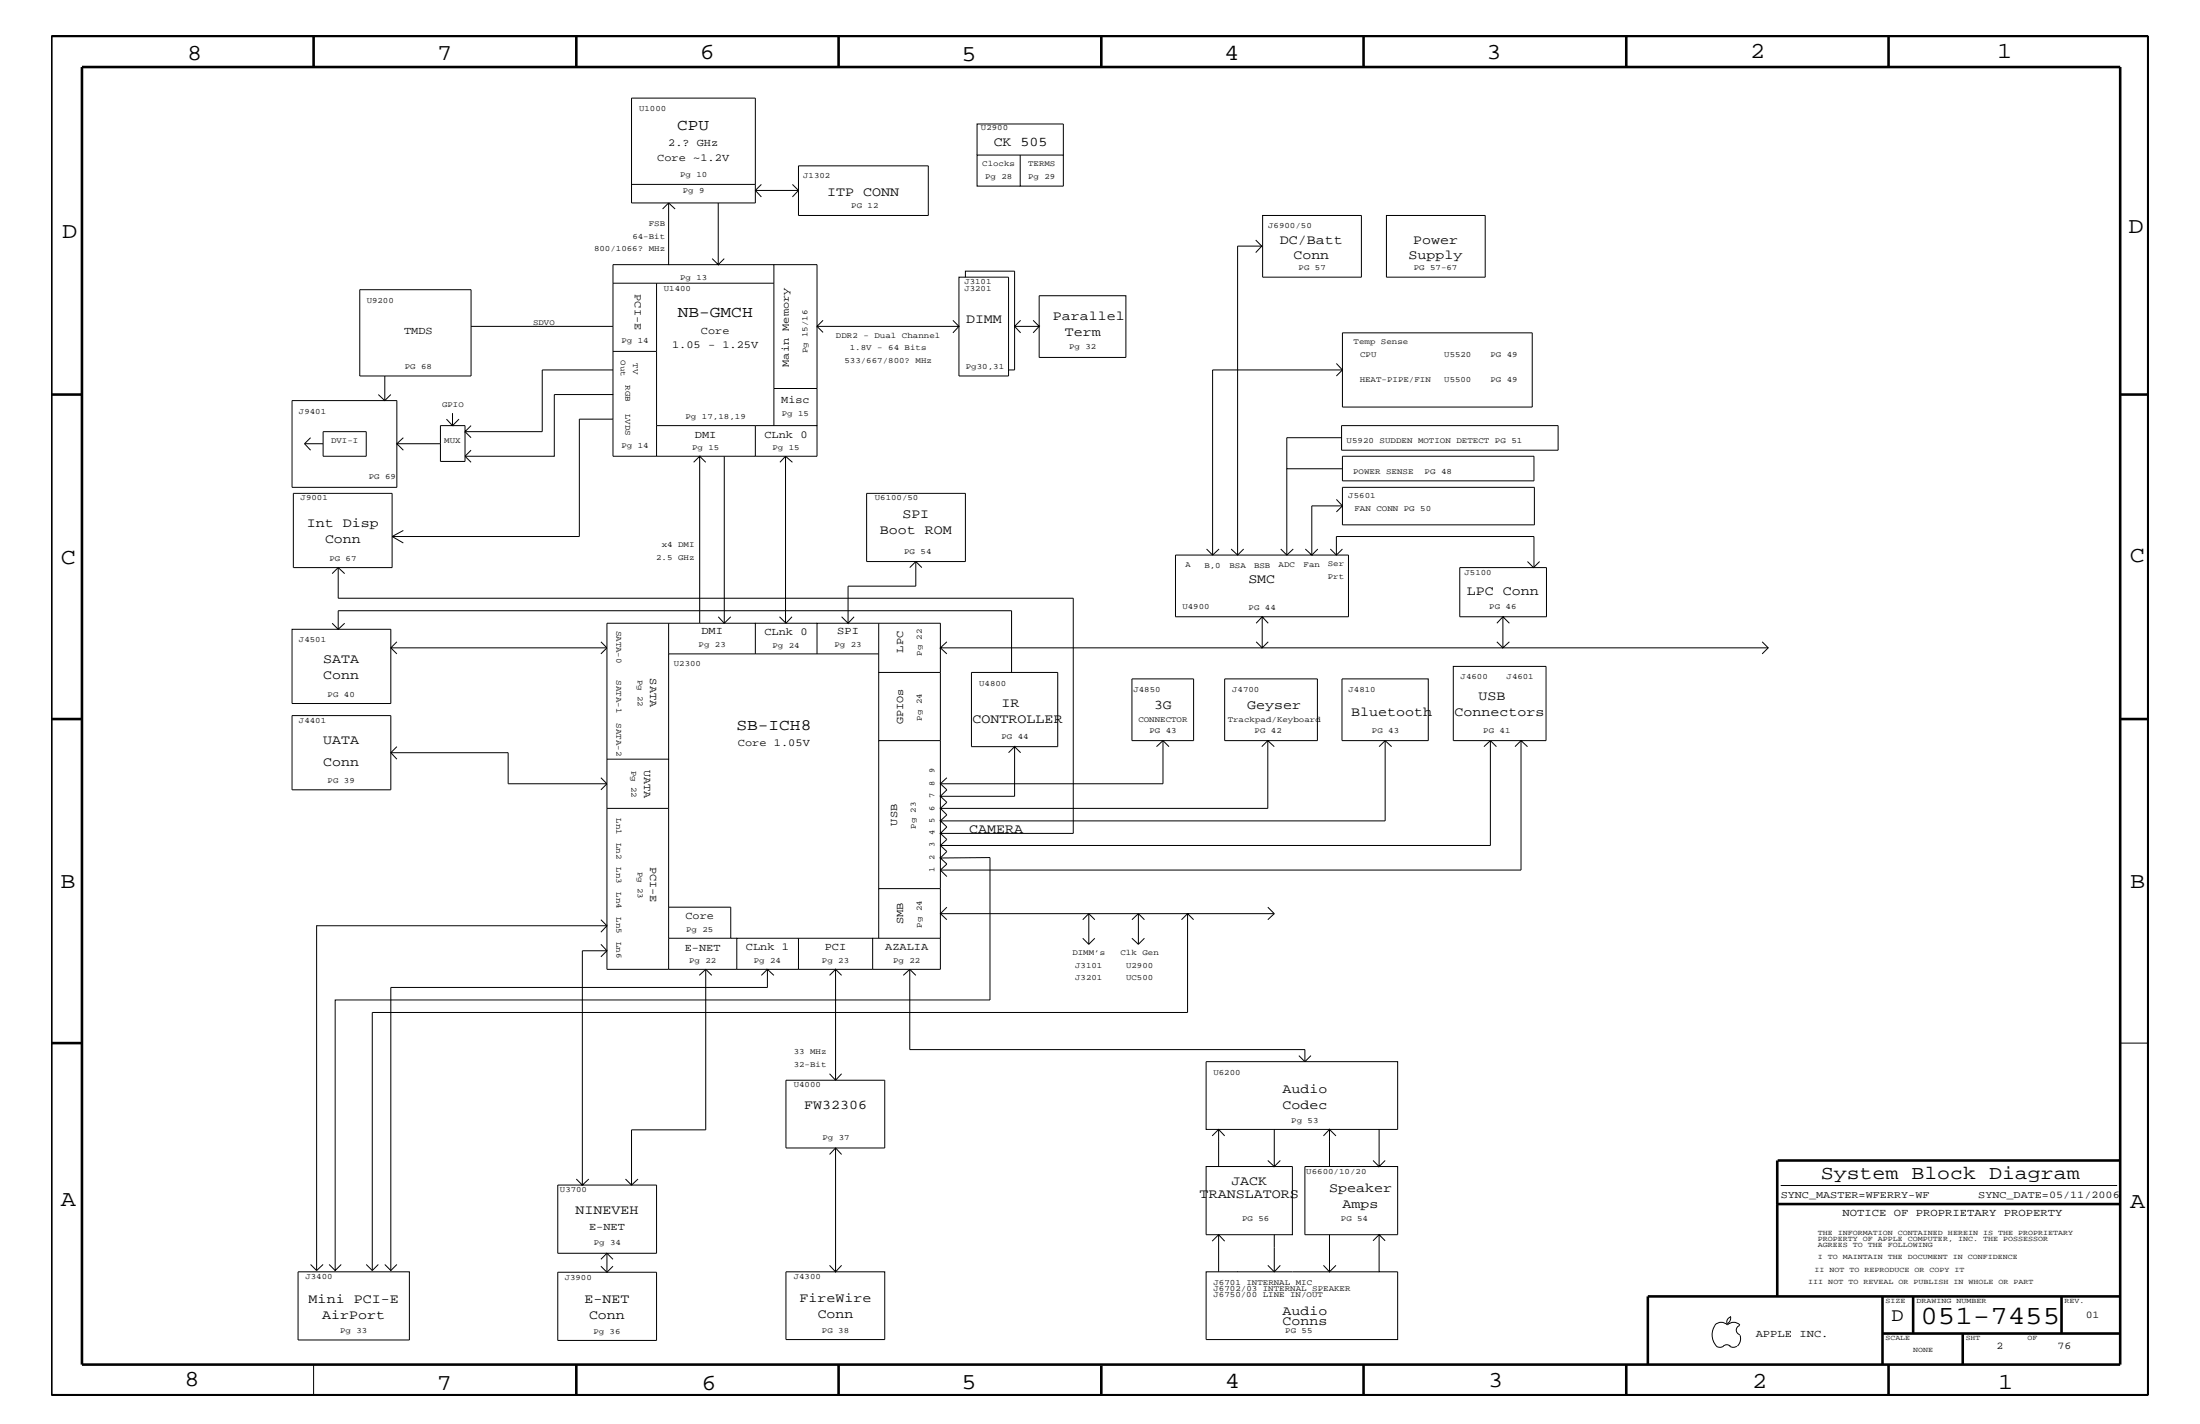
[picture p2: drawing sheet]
<svg xmlns="http://www.w3.org/2000/svg" width="432mm" height="279mm" viewBox="0 0 432 279" stroke-linecap="round" stroke-linejoin="round" font-family="sans-serif">
<g fill="none" stroke="#000" stroke-width=".51">
<path d="M10.1 7.1h411.5v266.7h-411.5zM16.1 13.2h400v254.5h-400zM61.6 7.1v6.1M113.1 7.1v6.1M164.6 7.1v6.1M216.2 7.1v6.1M267.6 7.1v6.1M319.2 7.1v6.1M370.7 7.1v6.1M10.1 77.4h6M416.1 77.4h5.5M10.1 141.1h6"/>
<path d="M416.1 141.1h5.5M10.1 204.7h6M348.8 236.2h67.3M348.8 227.7v26.7M348.9 227.7h67.2M369.5 254.4v13.3M375.5 254.4v7.2M404.6 254.4v7.2M416.1 254.4h-92.7v13.3M113.1 267.7v6.1M164.6 267.7v6.1M216.2 268v5.8"/>
<path d="M267.6 267.7v6.1M319.2 267.7v6.1M369.5 261.6h46.6M370.7 267.7v6.1M385.2 261.6v6.1"/>
</g>
<g fill="none" stroke="#000" stroke-width=".2">
<path d="M124 36.2v-17h24.3v18.2M131.2 39.8v12.1h-10.9v25.5M131.2 39.8l1.3 1.2M131.2 39.8l-1.2 1.2M141 39.8v12.1l-1.2-1.2M148.3 36.2h-24.3v3.6h24.3v-2.4l1.1-1.2M148.3 37.4l1.1 1.2M148.3 37.4h8.4M155.5 36.2l1.2 1.2v4.9h25.5v-9.8h-25.5v4.9M156.7 37.4l-1.2 1.2M191.8 30.4v-6.1h16.9v6.1M200.2 30.4v6.1h8.5v-6.1h-16.9v6.1h8.4"/>
<path d="M70.6 56.8h21.9v17h-21.9zM120.3 55.6h31.6M128.9 55.6v33.9M141 51.9h10.9v3.7M142.2 50.7l-1.2 1.2h-9.8M151.9 51.9h8.5v12.1l1.1-1.1M151.9 55.6v27.9M189.5 54.4v-1.2h9.6v10.8l1.2-1.1M246.5 47.1l1.2 1.2-1.2 1.3M247.7 48.3h-4.8v60.6M247.8 42.3h19.4v12.1h-19.4zM272.1 42.3h19.4v12.1h-19.4z"/>
<path d="M74.3 77.4l1.2 1.2 1.2-1.2M75.5 73.8v4.8M92.5 64h27.8M120.3 72.6h-13.9v12.1h-15.1M120.3 68.9h8.6M151.9 76.2h8.5M160.4 64h27.8l-1.2 1.3M160.4 64v19.5M160.4 64l1.1 1.2M187 62.9l1.2 1.1v9.8h9.8v-19.4h-9.8v9.6M199.1 64h4.9l-1.2 1.3M199.1 64v8.6h-1.1"/>
<path d="M199.1 64l1.2 1.3M202.8 62.9l1.2 1.1v-6h17v12.1h-17v-6.1M262.3 71.3l1.2 1.3-1.2 1.2M263.5 65.3h37.2v14.6h-37.2zM263.5 72.6h-25.5v36.3M57.6 96.8h19.4v14.6h-19.4zM59.8 87.1l1.2 1.2M59.8 87.1h3.6M61 85.9l-1.2 1.2M63.4 84.7h8.5v4.8h-8.5zM77.9 87.1v-8.5h-20.6v17h20.6v-8.5l1.3 1.2M77.9 87.1h8.5"/>
<path d="M79.2 85.9l-1.3 1.2M87.6 82.2l1.2 1.3h-2.4v7h4.9v-5.8M88.8 81.1v2.4h2.5v1.2l1.2-1.2M90.1 82.2l-1.3 1.3M91.3 89.5l1.2 1.2M91.3 84.7l1.2 1.2M92.5 88.3l-1.2 1.2M120.3 82.2v-4.8h-11.5v12.1h-17.5M120.3 82.2v7.3h40.1v-6h-12.1M120.3 82.2h-6.6v23.1h-36.7M128.9 83.5h19.4M136.1 90.7l1.2-1.2v32.8"/>
<path d="M137.3 89.5l1.2 1.2M142.2 89.5v32.8M148.3 83.5v6M154.2 89.5v32.8M154.2 89.5l1.3 1.2M154.2 89.5l-1.1 1.2M252.6 92v16.9M262.3 98l1.2 1.3M263.3 85.9h-10.7v6.1h10.9M263.3 83.5h42.5v4.8h-42.5zM263.5 99.3v-3.7h37.7v7.4h-37.7v-3.7l-1.2 1.1M263.5 89.5h37.6v4.8h-37.6z"/>
<path d="M263.5 99.3h-6v9.6M65.2 112.6l1.2-1.2 1.2 1.2M66.4 111.4v6h144.3v46.1h-26.1l1.2-1.3-1.2-1.1h87.3v-15.8M77 105.3l2.2 1.2M79.2 104.1l-2.2 1.2M179.7 110.2h-9.6v-13.4h19.4v13.4h-9.8l1.2 1.2M179.7 110.2v4.8h-13.2v7.3l-1.3-1.3M179.7 110.2l-1.1 1.2M236.8 107.7l1.2 1.2h4.9M238 108.9h-7.3v12.1h17M239.3 107.7l-1.3 1.2M241.6 107.7l1.3 1.2 1.2-1.2"/>
<path d="M242.9 108.9h9.7M251.4 107.7l1.2 1.2 1.2-1.2M256.2 107.7l1.3 1.2h-4.9M257.5 108.9h4.8v-3.6h38.8v6.1M258.7 107.7l-1.2 1.2M261.1 107.7l1.2 1.2M262.3 108.9h2.4v12.1h-17l1.2 1.3M263.5 107.7l-1.2 1.2M299.8 110.2l1.2 1.2 1.2-1.2M65.2 122.3l1.2 1.2 1.2-1.2M66.4 123.5h10.3v14.5h-19.4v-14.5h9.1v-3.7h132.1v12.1M76.7 127.1h42.4"/>
<path d="M77.9 125.9l-1.2 1.2 1.2 1.2M117.9 125.9l1.2 1.2M119.1 127.1l-1.2 1.2M131.2 122.3v26.7M131.2 128.3h41.3M141 121l1.2 1.3 1.2-1.3M142.2 122.3h6.1v6M142.2 122.3h-23.1v59.3M148.3 122.3h12.1M153 121l1.3 1.3 1.1-1.3M166.5 122.3h-6.1v6M166.5 122.3h18.1v31.5"/>
<path d="M167.6 121l-1.1 1.3M172.5 122.3v9.6M184.6 131.9h-12.1v13.4M184.6 127.1l1.2 1.2M185.8 125.9l-1.2 1.2h63.1M246.5 125.9l1.2 1.2M247.7 121v6.1l1.2-1.2M247.7 127.1h99.3M247.7 121l-1.2 1.3M263.4 133.2h16.9v12.1h-16.9zM293.8 125.9l1.2 1.2M295 121h-8.5v-9.6h17v9.6h-8.5l1.2 1.3"/>
<path d="M295 121v6.1l1.2-1.2M295 121l-1.2 1.3M345.9 125.9l1.1 1.2-1.1 1.2M57.3 140.4h19.4v14.6h-19.4zM76.7 147.7h23v6.1h19.4M77.9 146.5l-1.2 1.2 1.2 1.3M117.9 152.6l1.2 1.2M119.1 149h12.1v9.6M119.1 153.8l-1.2 1.2M119.1 158.6h12.1M131.2 158.6v31.6M184.6 153.8l1.2 1.2-1.2 1.2z"/>
<path d="M184.6 145.3h-12.1v29.1M184.6 156.2v7.3M185.8 152.6l-1.2 1.2M198 147.7l1.1-1.2v9.7h-14.5l1.2 1.2-1.2 1.2M199.1 146.5h8.5v-14.6h-16.9v14.6h8.4l1.2 1.2M228.3 145.3h-6.1v-12.1h12.1v12.1h-6l-1.3 1.2M228.3 145.3l1.1 1.2M228.3 145.3v8.5h-43.7M248.8 145.3h-8.4v-12.1h18.2v12.1h-9.8l1.3 1.2M248.8 145.3v13.3h-64.2l1.2 1.3-1.2 1.2M248.8 145.3l-1.1 1.2M270.7 146.5l1.2-1.2 1.2 1.2"/>
<path d="M292.5 145.3v20.6h-107.9v-2.4M292.5 145.3l1.2 1.2M292.5 145.3l-1.2 1.2M298.5 145.3h-13.3v-14.5h18.2v14.5h-4.9l1.3 1.2M298.5 145.3l-1.2 1.2M298.5 145.3v25.4h-113.9M131.2 178h12.2v6.1M184.6 170.7l1.2-1.2-1.2-1.2h9.7v27.9h-128.5v53.1l1.2-1.2M184.6 165.9l1.2 1.2-1.2 1.2zM184.6 168.3v2.4l1.2 1.3M184.6 174.4h-12.1v9.7M184.6 163.5l1.2 1.2-1.2 1.2"/>
<path d="M184.6 170.7v19.5h-27.9M184.6 179.3h48.5M185.8 178l-1.2 1.3 1.2 1.2M213.7 179.3v6M223.4 179.3v6M233.1 179.3v19.4h-160v50.6M233.1 179.3l-1.2 1.2M248.8 178l1.3 1.3M250.1 179.3h-17l1.2 1.2M250.1 179.3l-1.3 1.2M62.1 181.6v67.7M62.1 181.6h57"/>
<path d="M62.2 181.6h-.1M117.9 187.7l1.2-1.2v3.7h19.4M117.9 182.9l1.2-1.3v4.9M117.9 185.3l1.2 1.2M117.9 180.5l1.2 1.1M119.1 186.5h-4.8v46M131.2 184.1h13.4M138.5 190.2v31.5h-14.5v10.8M138.5 190.2l1.2 1.2M144.6 190.2h-6.1l-1.3 1.2M144.6 190.2h6l-1.2 1.2M150.6 190.3v3.4h-73.9v55.6"/>
<path d="M156.7 190.2h-6.1l1.3 1.2M156.7 184.1h-12.1v6.1M156.7 184.1h14.6v6.1M156.7 184.1v6.1M164 190.2l-1.2 1.2M165.2 191.4l-1.2-1.2v21.7M171.3 184.1h13.3M178.6 190.2v15.7h77.5v2.4M178.6 190.2l-1.3 1.2M178.6 190.2l1.1 1.2M212.5 180.5l1.2-1.2 1.2 1.2M212.5 184.1l1.2 1.2"/>
<path d="M214.9 184.1l-1.2 1.2M222.2 180.5l1.2-1.2 1.2 1.2M222.2 184.1l1.2 1.2M224.6 184.1l-1.2 1.2M162.8 210.7l1.2 1.2M165.2 210.7l-1.2 1.2h-9.7v13.3h19.4v-13.3h-9.7M236.7 208.3h37.6v13.3h-37.6zM254.9 207.1l1.2 1.2M257.3 207.1l-1.2 1.2M416.1 204.7h5.5M113.1 231.3l1.2 1.2h-4.8v13.4h9.6M115.6 231.3l-1.3 1.2h9.7"/>
<path d="M122.8 231.3l1.2 1.2 1.2-1.2M124 232.5h4.9v13.4h-9.8l1.2 1.2M162.8 226.5l1.2-1.3 1.2 1.3M164 225.3v24.2l-1.2-1.2M236.7 228.9h17v13.4h-17zM237.9 222.9l1.3-1.3 1.2 1.3M239.2 221.6v7.4M248.8 227.7l1.3 1.2M250.1 221.7v7.2l1.2-1.2M260.9 221.6l-1.1 1.3M262.2 222.9l-1.3-1.3v7.4M269.5 227.7l1.2 1.2"/>
<path d="M270.7 221.7v7.2l1.2-1.2M349.5 232.6h66M58.5 249.5h21.8v13.4h-21.8zM61 248.1l1.1 1.2M63.4 248.1l-1.3 1.2M64.6 248.1l1.2 1.2M71.9 248.1l1.2 1.2M74.3 248.1l-1.2 1.2M75.5 248.1l1.2 1.2 1.2-1.2M117.9 248.4l1.2 1.2M119.1 245.9v3.7M119.1 245.9l-1.2 1.2"/>
<path d="M120.3 248.4l-1.2 1.2h-9.6v13.4h19.4v-13.4h-9.8M165.2 248.3l-1.2 1.2h-9.7v13.3h19.4v-13.3h-9.7h.1M237.9 243.5l1.3-1.2 1.2 1.2M239.2 242.3v7.2M242.9 249.5h-.1M248.8 248.3l1.3 1.2 1.2-1.2M250.1 249.5h20.6M250.1 242.3v7.2M259.8 248.3l1.1 1.2M260.9 242.3v7.2l1.3-1.2M270.7 242.3h-14.6v-13.4h18.2v13.4h-3.6l1.2 1.1M270.7 242.3v7.2h3.6v13.3h-37.6v-13.3h13.4"/>
<path d="M270.7 242.3l-1.2 1.1M336.6 260a1.69 1.69 0 0 1 2.4 0 1.72 1.72 0 0 1 2.5 0M339.6 258.3l.1 .3a1.27 1.27 0 0 1-.7 1.1M339.6 258.4a.99 .99 0 0 0-.6 1.4M61.6 267.7v6.1M336.6 260a3.3 3.3 0 0 0 .3 4.1M336.9 264.1l.7 .3 .7-.3M338.2 264.1l.7-.3 .7 .3M339.5 264.1l.7 .3 .7-.3M341.5 260.1a.93 .93 0 0 0-.7 .9 .93 .93 0 0 0 .7 .9M341.5 262l.1 .7a1.99 1.99 0 0 1-.6 1.4"/>
</g>
<text font-size="5.2" x="376.9" y="259.9">051-7455</text>
<g font-size="4.5">
<text x="36.7" y="11.7">8</text>
<text x="85.8" y="11.7">7</text>
<text x="137.3" y="11.5">6</text>
<text x="240.3" y="11.7">4</text>
<text x="291.8" y="11.5">3</text>
<text x="343.5" y="11.5">2</text>
<text x="392" y="11.5">1</text>
<text x="188.7" y="12.1">5</text>
<text x="12.2" y="46.8">D</text>
<text x="417.7" y="45.7">D</text>
<text x="11.9" y="110.6">C</text>
<text x="418" y="110.3">C</text>
<text x="11.9" y="174.3">B</text>
<text x="418.1" y="174.2">B</text>
<text x="11.9" y="236.7">A</text>
<text x="418.1" y="237.1">A</text>
<text x="36.2" y="271.9">8</text>
<text x="85.8" y="272.7">7</text>
<text x="137.7" y="272.7">6</text>
<text x="188.7" y="272.5">5</text>
<text x="240.4" y="272.3">4</text>
<text x="292.1" y="272.2">3</text>
<text x="343.9" y="272.3">2</text>
<text x="392.2" y="272.6">1</text>
</g>
<text font-size="3.8" x="357.4" y="231.3">System Block Diagram</text>
<text font-size="3.7" x="371.3" y="259.3">D</text>
<g font-size="3.1">
<text x="132.9" y="25.5">CPU</text>
<text x="133" y="62.3">NB-GMCH</text>
<text x="144.5" y="143.2">SB-ICH8</text>
</g>
<g font-size="2.6">
<text x="195" y="28.6">CK 505</text>
<text x="162.3" y="38.6">ITP CONN</text>
<text x="251.2" y="47.8">DC/Batt</text>
<text x="277.4" y="47.8">Power</text>
<text x="253.9" y="50.9">Conn</text>
<text x="276.5" y="50.9">Supply</text>
<text x="189.6" y="63.4">DIMM</text>
<text x="206.6" y="62.8">Parallel</text>
<text x="209" y="65.9">Term</text>
<text x="177.1" y="101.7">SPI</text>
<text x="60.2" y="103.5">Int Disp</text>
<text x="63.8" y="106.6">Conn</text>
<text x="172.7" y="104.8">Boot ROM</text>
<text x="245" y="114.4">SMC</text>
<text x="287.9" y="116.8">LPC Conn</text>
<text x="63.5" y="130.2">SATA</text>
<text x="63.5" y="133.3">Conn</text>
<text x="290.2" y="137.4">USB</text>
<text x="190.9" y="141.8">CONTROLLER</text>
<text x="196.6" y="138.7">IR</text>
<text x="226.5" y="139.1">3G</text>
<text x="244.8" y="139.1">Geyser</text>
<text x="265.2" y="140.4">Bluetooth</text>
<text x="285.5" y="140.6">Connectors</text>
<text x="63.5" y="146">UATA</text>
<text x="63.5" y="150.3">Conn</text>
<text x="190.2" y="163.4">CAMERA</text>
<text x="251.7" y="214.4">Audio</text>
<text x="157.8" y="217.5">FW32306</text>
<text x="251.7" y="217.5">Codec</text>
<text x="241.7" y="232.5">JACK</text>
<text x="260.9" y="233.8">Speaker</text>
<text x="112.9" y="238.1">NINEVEH</text>
<text x="235.5" y="235">TRANSLATORS</text>
<text x="263.5" y="236.9">Amps</text>
<text x="60.6" y="255.6">Mini PCI-E</text>
<text x="114.7" y="255.7">E-NET</text>
<text x="156.9" y="255.6">FireWire</text>
<text x="63.2" y="258.8">AirPort</text>
<text x="115.6" y="258.9">Conn</text>
<text x="160.5" y="258.7">Conn</text>
<text x="251.7" y="260">Conns</text>
<text x="251.7" y="258">Audio</text>
</g>
<g font-size="2.1">
<text x="131.1" y="28.7">2.? GHz</text>
<text x="129" y="31.5">Core ~1.2V</text>
<text x="124.6" y="57.7" transform="rotate(90 124.6 57.7)">PCI-E</text>
<text x="79.3" y="65.5">TMDS</text>
<text x="137.6" y="65.5">Core</text>
<text x="131.9" y="68.3">1.05 - 1.25V</text>
<text x="154.9" y="72" transform="rotate(-90 154.9 72)">Main Memory</text>
<text x="153.3" y="79">Misc</text>
<text x="136.4" y="85.9">DMI</text>
<text x="150" y="85.9">CLnk 0</text>
<text x="137.7" y="124.5">DMI</text>
<text x="150" y="124.6">CLnk 0</text>
<text x="164.3" y="124.5">SPI</text>
<text x="177.3" y="128" transform="rotate(-90 177.3 128)">LPC</text>
<text x="127.6" y="133.1" transform="rotate(90 127.6 133.1)">SATA</text>
<text x="177.3" y="142.1" transform="rotate(-90 177.3 142.1)">GPIOs</text>
<text x="144.8" y="146.4">Core 1.05V</text>
<text x="126.4" y="151" transform="rotate(90 126.4 151)">UATA</text>
<text x="176.1" y="162" transform="rotate(-90 176.1 162)">USB</text>
<text x="127.6" y="170.1" transform="rotate(90 127.6 170.1)">PCI-E</text>
<text x="134.5" y="180.4">Core</text>
<text x="177.3" y="181.4" transform="rotate(-90 177.3 181.4)">SMB</text>
<text x="134.4" y="186.5">E-NET</text>
<text x="146.4" y="186.5">CLnk 1</text>
<text x="161.9" y="186.5">PCI</text>
<text x="173.7" y="186.4">AZALIA</text>
<text x="361.6" y="238.6">NOTICE OF PROPRIETARY PROPERTY</text>
<text x="115.6" y="241.3">E-NET</text>
<text x="344.6" y="262.2">APPLE INC.</text>
</g>
<g font-size="2">
<text x="349.5" y="235">SYNC_MASTER=WFERRY-WF</text>
<text x="388.3" y="235">SYNC_DATE=05/11/2006</text>
<text x="409.4" y="258.7">01</text>
<text x="391.8" y="264.7">2</text>
<text x="403.9" y="264.7">76</text>
</g>
<g font-size="1.6">
<text x="125.4" y="21.8">U1000</text>
<text x="192.5" y="25.6">U2900</text>
<text x="133.5" y="34.8">Pg 10</text>
<text x="157.6" y="35">J1302</text>
<text x="192.8" y="32.6">Clocks</text>
<text x="193.3" y="35.1">Pg 28</text>
<text x="201.8" y="35.1">Pg 29</text>
<text x="201.8" y="32.6">TERMS</text>
<text x="134" y="37.9">Pg 9</text>
<text x="167.1" y="40.8">PG 12</text>
<text x="124.1" y="46.8">64-Bit</text>
<text x="127.3" y="44.4">FSB</text>
<text x="248.9" y="44.6">J6900/50</text>
<text x="116.6" y="49.3">800/1066? MHz</text>
<text x="254.9" y="52.9">PG 57</text>
<text x="277.5" y="52.9">PG 57-67</text>
<text x="72" y="59.4">U9200</text>
<text x="130.3" y="57.1">U1400</text>
<text x="133.5" y="54.9">Pg 13</text>
<text x="189.3" y="57">J3201</text>
<text x="189.3" y="55.7">J3101</text>
<text x="104.6" y="63.7">SDVO</text>
<text x="121.8" y="70.7" transform="rotate(90 121.8 70.7)">Out</text>
<text x="122" y="67.3">Pg 14</text>
<text x="124.3" y="71.3" transform="rotate(90 124.3 71.3)">TV</text>
<text x="158.5" y="69.3" transform="rotate(-90 158.5 69.3)">Pg 15/16</text>
<text x="164.1" y="66.2">DDR2 - Dual Channel</text>
<text x="165.7" y="71.1">533/667/800? MHz</text>
<text x="166.8" y="68.7">1.8V - 64 Bits</text>
<text x="209.8" y="68.5">Pg 32</text>
<text x="265.7" y="67.6">Temp Sense</text>
<text x="267" y="70">CPU</text>
<text x="283.5" y="70">U5520</text>
<text x="292.5" y="70">PG 49</text>
<text x="79.5" y="72.4">PG 68</text>
<text x="122.8" y="75.6" transform="rotate(90 122.8 75.6)">RGB</text>
<text x="189.6" y="72.4">Pg30,31</text>
<text x="266.9" y="74.9">HEAT-PIPE/FIN</text>
<text x="283.5" y="74.9">U5500</text>
<text x="292.5" y="74.9">PG 49</text>
<text x="58.7" y="81.2">J9401</text>
<text x="86.8" y="80">GPIO</text>
<text x="122.8" y="81.2" transform="rotate(90 122.8 81.2)">LVDS</text>
<text x="134.5" y="82.2">Pg 17,18,19</text>
<text x="153.5" y="81.6">Pg 15</text>
<text x="65" y="87">DVI-I</text>
<text x="87.2" y="87">MUX</text>
<text x="122" y="88">Pg 14</text>
<text x="135.8" y="88.3">Pg 15</text>
<text x="151.6" y="88.3">Pg 15</text>
<text x="264.3" y="87">U5920 SUDDEN MOTION DETECT PG 51</text>
<text x="72.4" y="93.9">PG 69</text>
<text x="265.6" y="93">POWER SENSE</text>
<text x="279.6" y="93">PG 48</text>
<text x="59" y="98.2">J9001</text>
<text x="171.7" y="98.2">U6100/50</text>
<text x="264.6" y="97.7">J5601</text>
<text x="265.8" y="100.3">FAN CONN PG 50</text>
<text x="129.9" y="107.4">x4 DMI</text>
<text x="64.6" y="110">PG 67</text>
<text x="128.8" y="109.9">2.5 GHz</text>
<text x="177.5" y="108.7">PG 54</text>
<text x="232.7" y="111.3">A</text>
<text x="236.4" y="111.4">B,0</text>
<text x="241.3" y="111.4">BSA</text>
<text x="246.1" y="111.4">BSB</text>
<text x="251" y="111.3">ADC</text>
<text x="255.9" y="111.2">Fan</text>
<text x="260.6" y="113.6">Prt</text>
<text x="260.6" y="111.1">Ser</text>
<text x="287.4" y="112.8">J5100</text>
<text x="232.1" y="119.6">U4900</text>
<text x="245.1" y="119.7">PG 44</text>
<text x="292.3" y="119.6">PG 46</text>
<text x="121" y="123.7" transform="rotate(90 121 123.7)">SATA-0</text>
<text x="58.7" y="126">J4501</text>
<text x="132.2" y="130.7">U2300</text>
<text x="137.1" y="127">Pg 23</text>
<text x="151.6" y="127.1">Pg 24</text>
<text x="163.8" y="127">Pg 23</text>
<text x="180.9" y="128.7" transform="rotate(-90 180.9 128.7)">Pg 22</text>
<text x="64.3" y="136.7">PG 40</text>
<text x="121" y="133.5" transform="rotate(90 121 133.5)">SATA-1</text>
<text x="125.2" y="133.3" transform="rotate(90 125.2 133.3)">Pg 22</text>
<text x="192.2" y="134.6">U4800</text>
<text x="222.5" y="135.7">J4850</text>
<text x="241.9" y="135.7">J4700</text>
<text x="264.7" y="135.7">J4810</text>
<text x="286.7" y="133.3">J4600</text>
<text x="295.7" y="133.3">J4601</text>
<text x="58.7" y="141.8">J4401</text>
<text x="121" y="141.9" transform="rotate(90 121 141.9)">SATA-2</text>
<text x="180.9" y="141.4" transform="rotate(-90 180.9 141.4)">Pg 24</text>
<text x="223.4" y="141.7">CONNECTOR</text>
<text x="225.6" y="143.9">PG 43</text>
<text x="241" y="141.7">Trackpad/Keyboard</text>
<text x="246.3" y="143.9">PG 42</text>
<text x="269.3" y="143.9">PG 43</text>
<text x="291.1" y="143.9">PG 41</text>
<text x="196.6" y="145.1">PG 44</text>
<text x="64.3" y="153.6">PG 39</text>
<text x="124" y="151.2" transform="rotate(90 124 151.2)">Pg 22</text>
<text x="183.4" y="154.1" transform="rotate(-90 183.4 154.1)">8</text>
<text x="183.4" y="151.8" transform="rotate(-90 183.4 151.8)">9</text>
<text x="121" y="160.6" transform="rotate(90 121 160.6)">Ln1</text>
<text x="183.4" y="161.4" transform="rotate(-90 183.4 161.4)">5</text>
<text x="183.4" y="159" transform="rotate(-90 183.4 159)">6</text>
<text x="183.4" y="156.6" transform="rotate(-90 183.4 156.6)">7</text>
<text x="121" y="165.4" transform="rotate(90 121 165.4)">Ln2</text>
<text x="179.7" y="162.6" transform="rotate(-90 179.7 162.6)">Pg 23</text>
<text x="183.4" y="166.2" transform="rotate(-90 183.4 166.2)">3</text>
<text x="183.4" y="163.9" transform="rotate(-90 183.4 163.9)">4</text>
<text x="121" y="170.2" transform="rotate(90 121 170.2)">Ln3</text>
<text x="125.2" y="171" transform="rotate(90 125.2 171)">Pg 23</text>
<text x="183.4" y="171.1" transform="rotate(-90 183.4 171.1)">1</text>
<text x="183.4" y="168.7" transform="rotate(-90 183.4 168.7)">2</text>
<text x="121" y="175" transform="rotate(90 121 175)">Ln4</text>
<text x="121" y="179.9" transform="rotate(90 121 179.9)">Ln5</text>
<text x="121" y="184.8" transform="rotate(90 121 184.8)">Ln6</text>
<text x="134.7" y="182.9">Pg 25</text>
<text x="180.9" y="182" transform="rotate(-90 180.9 182)">Pg 24</text>
<text x="135.3" y="189">Pg 22</text>
<text x="148" y="189">Pg 24</text>
<text x="161.3" y="189">Pg 23</text>
<text x="175.3" y="188.9">Pg 22</text>
<text x="210.5" y="187.4">DIMM’s</text>
<text x="211" y="189.9">J3101</text>
<text x="219.9" y="187.4">Clk Gen</text>
<text x="221" y="189.9">U2900</text>
<text x="211" y="192.3">J3201</text>
<text x="221" y="192.3">UC500</text>
<text x="155.8" y="209.3">32-Bit</text>
<text x="155.8" y="206.9">33 MHz</text>
<text x="155.8" y="213.3">U4000</text>
<text x="238.2" y="210.9">U6200</text>
<text x="253.4" y="220.2">Pg 53</text>
<text x="161.4" y="223.7">Pg 37</text>
<text x="109.9" y="234">U3700</text>
<text x="256.4" y="230.3">U6600/10/20</text>
<text x="243.8" y="239.6">PG 56</text>
<text x="263.2" y="239.6">PG 54</text>
<text x="116.5" y="244.4">Pg 34</text>
<text x="59.9" y="251">J3400</text>
<text x="110.8" y="251.1">J3900</text>
<text x="155.8" y="250.9">J4300</text>
<text x="238.2" y="253.4">J6702/03 INTERNAL SPEAKER</text>
<text x="238.2" y="252.1">J6701 INTERNAL MIC</text>
<text x="238.2" y="254.5">J6750/00 LINE IN/OUT</text>
<text x="66.8" y="261.6">Pg 33</text>
<text x="116.5" y="261.6">Pg 36</text>
<text x="161.3" y="261.5">PG 38</text>
<text x="252.3" y="261.5">PG 55</text>
</g>
<g font-size="1.4">
<text x="356.8" y="242.3">THE INFORMATION CONTAINED HEREIN IS THE PROPRIETARY</text>
<text x="356.8" y="243.5">PROPERTY OF APPLE COMPUTER, INC. THE POSSESSOR</text>
<text x="356.8" y="244.7">AGREES TO THE FOLLOWING</text>
<text x="354.9" y="252">III NOT TO REVEAL OR PUBLISH IN WHOLE OR PART</text>
<text x="356.1" y="249.5">II NOT TO REPRODUCE OR COPY IT</text>
<text x="356.8" y="247.1">I TO MAINTAIN THE DOCUMENT IN CONFIDENCE</text>
<text x="370.1" y="255.6">SIZE</text>
<text x="376.2" y="255.6">DRAWING NUMBER</text>
<text x="405.2" y="255.6">REV.</text>
<text x="370.1" y="262.9">SCALE</text>
<text x="385.8" y="262.9">SHT</text>
<text x="397.9" y="262.9">OF</text>
<text x="375.5" y="265.3">NONE</text>
</g>
</svg>
